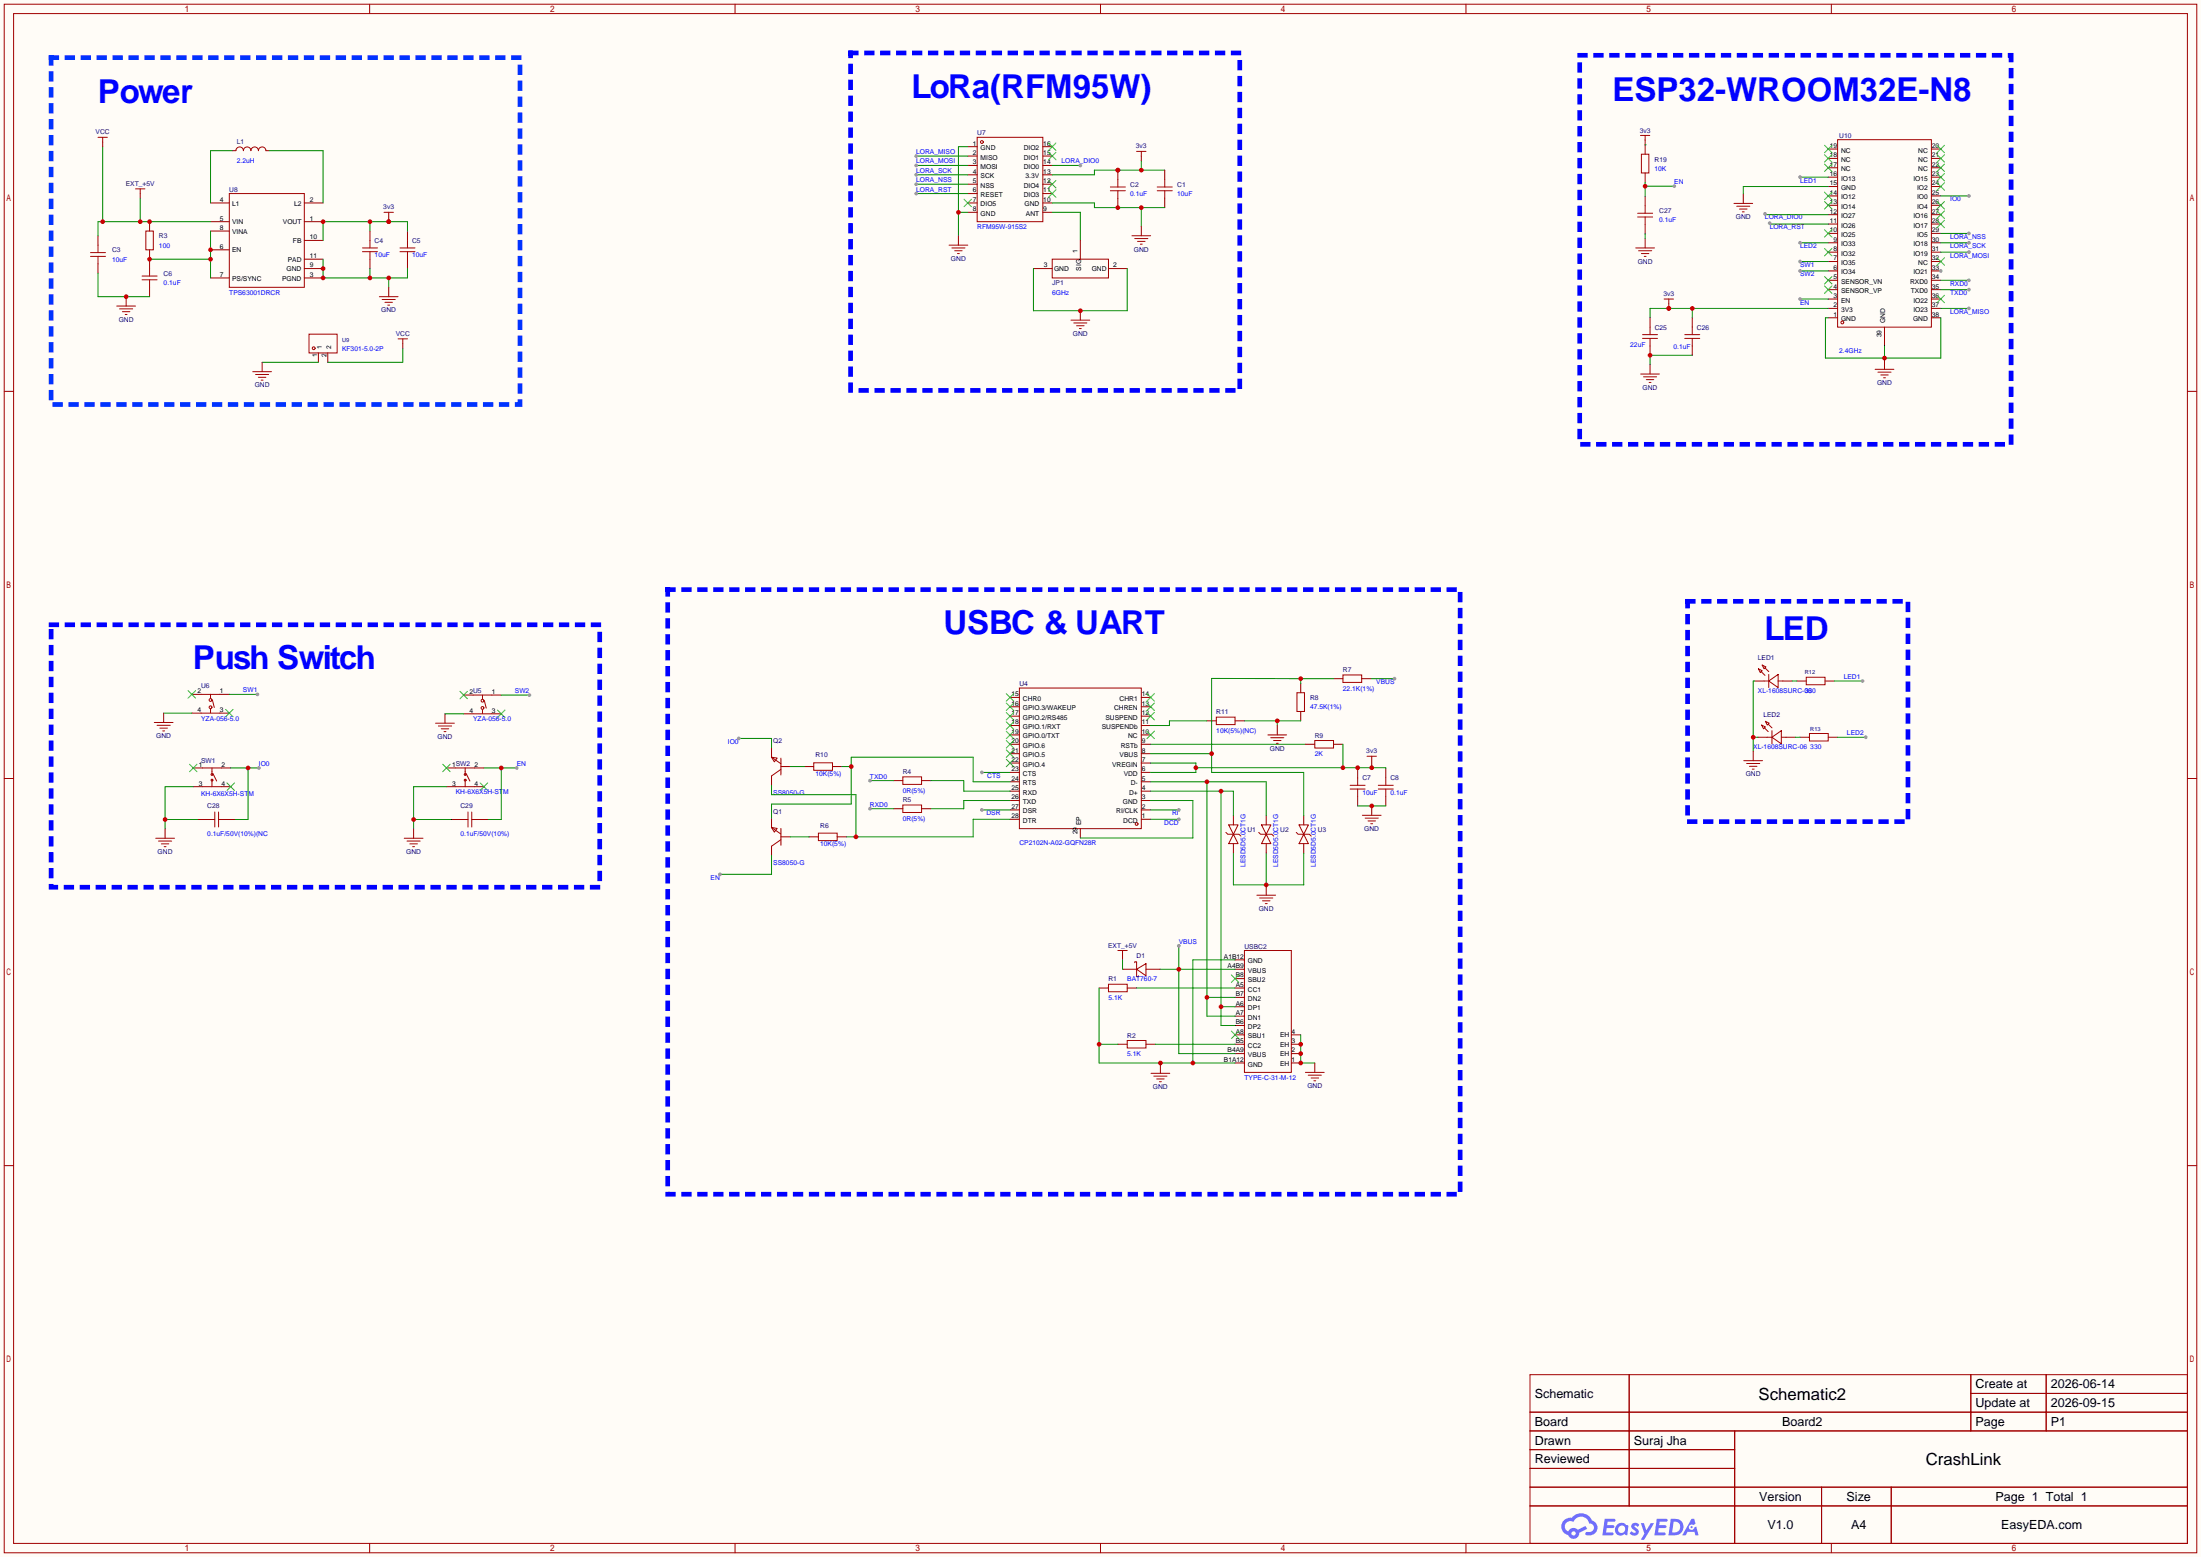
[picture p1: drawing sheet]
<svg xmlns="http://www.w3.org/2000/svg" width="596mm" height="422mm" viewBox="0 0 596 422" stroke-linecap="round" stroke-linejoin="round" font-family="sans-serif">
<path d="M0 0h596.1v421.9h-596.1z" fill="#fffcf7"/>
<g fill="none" stroke="#a10000" stroke-width=".27">
<path d="M1.1 1.1h593.9v419.7h-593.9zM3.7 3.7h588.8v414.5h-588.8zM100.1 1.1v2.6M199.1 1.1v2.6M298.1 1.1v2.6M397 1.1v2.6M496 1.1v2.6M1.1 106h2.6M592.5 106h2.5M1.1 210.9h2.6M592.5 210.9h2.5M1.1 315.8h2.6"/>
<path d="M592.5 315.8h2.5M414.4 372.5h178.1v45.7h-178.1zM441.3 372.5v35.6M533.8 372.5v15.2M533.8 377.6h58.7M554.2 372.5v15.2M414.4 382.7h178.1M414.4 387.7h178.1M414.4 392.8h55.4M414.4 397.9h55.4M469.8 387.7v30.5M100.1 418.2v2.6"/>
<path d="M199.1 418.2v2.6M298.1 418.2v2.6M397 418.2v2.6M414.4 403h178.1M414.4 408.1h178.1M493.4 403v15.2M496 418.2v2.6M512.2 403v15.2"/>
</g>
<g fill="#5487ff">
<path d="M442.1 412.9a1.3 1.3 0 0 1 1.9 .3l-.4 .6a.47 .47 0 0 0-.4-.5 .47 .47 0 0 0-.5 .3l.1 .2a1.28 1.28 0 0 1 .8 2 1.53 1.53 0 0 1-2.2-.3l.5-.6 .8 .5a.31 .31 0 0 0 .4-.3 .31 .31 0 0 0-.3-.4 1.12 1.12 0 0 1-.7-1.8z"/>
<path d="M444.4 412.7h.9l.6 2 1.2-2h.9l-2.7 4.5h-.9l1-1.6z"/>
<path d="M434.6 411.5h2.6a.4 .4 0 0 1 .4 .4 .4 .4 0 0 1-.4 .4h-1.8l-.1 1h1.6l.4 .4-.5 .4h-1.6l-.2 1.1 1.8 .1 .2 .5-.4 .2h-2.6z"/>
<path d="M448.7 411.5h2.6a.4 .4 0 0 1 .4 .4 .4 .4 0 0 1-.4 .4h-1.8l-.1 1h1.6l.4 .4-.4 .4h-1.7l-.2 1.1 1.8 .1 .2 .5-.4 .2h-2.6z"/>
<path d="M458.1 411.6h.8l.3 1.3-.6 .3a.75 .75 0 0 0-1.1 .3 .75 .75 0 0 0 .5 1.1 .75 .75 0 0 0 .9-.7l.5-.3 .6 2.4h-.8l-.3-.9h-1.8l-.5 .9h-1z"/>
<path d="M452.5 411.5l-.6 4.5h1.5a2.27 2.27 0 0 0 2.6-2.3 2.27 2.27 0 0 0-2.7-2.2zM453.3 412.3a1.5 1.5 0 0 1 1.8 1.6 1.5 1.5 0 0 1-1.9 1.3h-.3z"/>
<path d="M438 413.2a1.6 1.6 0 0 0-.4 2.3 1.6 1.6 0 0 0 2.4 .2l.7 .3 .3-2.5-.1-.2-.5-.1a1.58 1.58 0 0 0-2.4 0zM438.6 413.7a.99 .99 0 0 1 1.6 .6 .99 .99 0 0 1-1.3 1.1 .98 .98 0 0 1-.3-1.7z"/>
<path d="M423.6 411.9a2.37 2.37 0 0 0 1.1 4.1 1.54 1.54 0 0 0 1.8 .9 1.54 1.54 0 0 0 1.2-1.5l2.2-1.1-.5-.8-2 1a1.57 1.57 0 0 0-2.7 .5 1.5 1.5 0 0 1-.7-2.1 1.5 1.5 0 0 1 2.2-.5 2.27 2.27 0 0 1 2.3-1.4 2.27 2.27 0 0 1 2 1.8 1.23 1.23 0 0 1 1.2 1.6 1.23 1.23 0 0 1-1.8 .7 .47 .47 0 0 0-.5 .4 .47 .47 0 0 0 .4 .5 2.14 2.14 0 0 0 2.7-1.3 2.14 2.14 0 0 0-1.3-2.7 3.2 3.2 0 0 0-5.5-.7l-1.1 .1zM425.6 415.5a.6 .6 0 0 1 1.2 0 .6 .6 0 0 1-1.2 0z"/>
<circle cx="458.2" cy="413.8" r=".28"/>
</g>
<g fill="none" stroke="#a10000" stroke-width=".27">
<path d="M54.5 193.2h5.1M54.5 188.2h5.1M57 188.2v1M57 192.2v1M57.5 189.7l.5 2M128.1 193.4h5.1M128.1 188.3h5.1M130.7 188.3v1.1M130.7 192.3v1.1M131.2 189.9l.5 2M476.3 181.2l1 .5-.5 .5zM477 182l1 1"/>
<path d="M477.1 196.5l1.1 .5-.6 .5zM477.3 180.2l1 .5-.5 .5zM477.8 184.5h1.3M477.9 197.2l1 1M478 181l1.1 1M478.2 195.5l1 .5-.5 .5zM478.7 199.8h1.2M478.9 196.2l1 1M479.1 184.5l2.5-1.7v3.5zM479.1 182.8v3.5M479.9 199.8l2.6-1.8v3.5zM479.9 198v3.5"/>
<path d="M481.6 184.5h1.3M482.5 199.8h1.2"/>
<circle cx="57" cy="191.6" r=".38"/>
<circle cx="57" cy="189.7" r=".38"/>
<circle cx="130.7" cy="191.8" r=".38"/>
<circle cx="130.7" cy="189.9" r=".38"/>
</g>
<path d="M51.9 193.2h2.6M51.9 188.2h2.6M59.6 193.2h2.5M59.6 188.2h2.5M125.6 193.4h2.5M125.6 188.3h2.5M133.2 193.4h2.6M133.2 188.3h2.6M475.3 184.5h2.5M476.1 199.8h2.6M482.9 184.5h2.5M483.7 199.8h2.6" fill="none" stroke="#870000" stroke-width=".27"/>
<path d="M50.9 187.1l2.1 2.1M53 187.1l-2.1 2.1M61.1 192.2l2 2M63.1 192.2l-2 2M124.6 187.3l2 2.1M126.6 187.3l-2 2.1M134.7 192.4l2.1 2M136.8 192.4l-2.1 2" fill="none" stroke="#3c3" stroke-width=".27"/>
<path d="M474.9 199.8h1.2M475.3 184.5h-.4v19.1" fill="none" stroke="#008700" stroke-width=".27"/>
<circle cx="474.9" cy="199.8" r=".63" fill="#c00"/>
<path d="M135.8 188.3h7.6" fill="none" stroke="#008700" stroke-width=".27"/>
<circle cx="143.4" cy="188.3" r=".51" fill="#999"/>
<path d="M44.3 193.2h7.6M485.4 184.5h1.3M496.8 184.5h7.7" fill="none" stroke="#008700" stroke-width=".27"/>
<path d="M486.7 184.5h2.5M487.6 199.8h2.5M494.3 184.5h2.5M495.2 199.8h2.5" fill="none" stroke="#870000" stroke-width=".27"/>
<path d="M489.2 183.5h5.1v2h-5.1zM490.1 198.8h5.1v2h-5.1z" fill="none" stroke="#a10000" stroke-width=".27"/>
<circle cx="504.5" cy="184.5" r=".51" fill="#999"/>
<g fill="none" stroke="#a10000" stroke-width=".27">
<path d="M264.7 37.2h17.7v22.9h-17.7zM83.7 90.6h7.6v5h-7.6z"/>
<circle cx="265.9" cy="38.5" r=".38"/>
<circle cx="85" cy="94.4" r=".38"/>
</g>
<g fill="none" stroke="#870000" stroke-width=".27">
<path d="M262.1 39.8h2.6M282.4 39.8h2.6M262.1 42.3h2.6M262.1 44.8h2.6M262.1 47.4h2.6M262.1 49.9h2.6M262.1 52.5h2.6M262.1 55h2.6M262.1 57.5h2.6M282.4 42.3h2.6M282.4 44.8h2.6M282.4 47.4h2.6"/>
<path d="M282.4 49.9h2.6M282.4 52.5h2.6M282.4 55h2.6M282.4 57.5h2.6M86.2 95.6v2.6M88.8 95.6v2.6"/>
</g>
<path d="M262.1 39.8h-2.5v24.1M259.6 57.5h2.5M71 98.2h15.2M109.1 94.4v3.8h-20.3" fill="none" stroke="#008700" stroke-width=".27"/>
<path d="M284 38.7l2 2.1M286 38.7l-2 2.1M261.1 54l2 2M263.1 54l-2 2M284 51.4l2 2.1M284 48.9l2 2M284 41.3l2 2M286 51.4l-2 2.1M286 48.9l-2 2M286 41.3l-2 2" fill="none" stroke="#3c3" stroke-width=".27"/>
<circle cx="259.6" cy="57.5" r=".63" fill="#c00"/>
<path d="M248.2 42.3h13.9" fill="none" stroke="#008700" stroke-width=".27"/>
<circle cx="248.2" cy="42.3" r=".51" fill="#999"/>
<path d="M248.2 44.8h13.9" fill="none" stroke="#008700" stroke-width=".27"/>
<circle cx="248.2" cy="44.8" r=".51" fill="#999"/>
<path d="M248.2 47.4h13.9" fill="none" stroke="#008700" stroke-width=".27"/>
<circle cx="248.2" cy="47.4" r=".51" fill="#999"/>
<path d="M248.2 49.9h13.9" fill="none" stroke="#008700" stroke-width=".27"/>
<circle cx="248.2" cy="49.9" r=".51" fill="#999"/>
<path d="M248.2 52.5h13.9" fill="none" stroke="#008700" stroke-width=".27"/>
<circle cx="248.2" cy="52.5" r=".51" fill="#999"/>
<path d="M309.1 43.6v2.5M315.5 46.1h-19.1v1.3h-11.4" fill="none" stroke="#008700" stroke-width=".27"/>
<g fill="#c00">
<circle cx="309.1" cy="46.1" r=".63"/>
<circle cx="302.8" cy="46.1" r=".63"/>
</g>
<path d="M285 44.8h7.6" fill="none" stroke="#008700" stroke-width=".27"/>
<circle cx="292.6" cy="44.8" r=".51" fill="#999"/>
<path d="M285 57.5h7.6v7.7" fill="none" stroke="#008700" stroke-width=".27"/>
<path d="M300.7 50.7h4.1M313.4 51.7h4.1M313.4 50.7h4.1M315.5 48.6v2.1M315.5 51.7v2" fill="none" stroke="#a10000" stroke-width=".27"/>
<path d="M302.8 46.1v2.5M315.5 46.1v2.5M315.5 53.7v2.6" fill="none" stroke="#870000" stroke-width=".27"/>
<circle cx="302.8" cy="46.1" r=".63" fill="#c00"/>
<g fill="none" stroke="#a10000" stroke-width=".27">
<path d="M62.1 52.5h20.3v25.4h-20.3zM63.9 40.8a1.02 1.02 0 0 1 1-1 1.02 1.02 0 0 1 1 1 1.02 1.02 0 0 1 1-1 1.02 1.02 0 0 1 1.1 1 1.02 1.02 0 0 1 1-1 1.02 1.02 0 0 1 1 1 1.02 1.02 0 0 1 1-1 1.02 1.02 0 0 1 1 1M300.7 51.7h4.1M302.8 48.6v2.1M302.8 51.7v2M24.5 68.5h4.1M24.5 69.5h4.1M26.5 66.4v2.1M26.5 69.5v2M38.5 75.8h4M38.5 74.8h4M39.5 62.6h2v5.1h-2z"/>
<path d="M40.5 72.8v2M40.5 75.8v2.1M98.2 67.2h4M98.2 68.2h4M100.2 65.2v2M100.2 68.2v2M108.3 67.2h4.1M108.3 68.2h4.1M110.4 65.2v2M110.4 68.2v2"/>
</g>
<g fill="none" stroke="#870000" stroke-width=".27">
<path d="M57 55h5.1M62.9 40.8h1M72 40.8h1M82.4 55h5.1M302.8 53.7v2.6M26.5 63.9v2.5M26.5 71.5v2.5M40.5 60.1v2.5M40.5 67.7v5.1M40.5 77.9v2.5M57 60.1h5.1M57 75.3h5.1"/>
<path d="M57 67.7h5.1M57 62.6h5.1M82.4 60.1h5.1M82.4 75.3h5.1M82.4 72.8h5.1M82.4 65.2h5.1M82.4 70.2h5.1M100.2 62.6v2.6M100.2 70.2v2.6M110.4 62.6v2.6M110.4 70.2v2.6"/>
</g>
<path d="M27.8 39.8v20.3M38 53.7v6.4M62.9 40.8h-5.9v14.2M73 40.8h14.5v14.2M57 60.1h-30.5v3.8" fill="none" stroke="#008700" stroke-width=".27"/>
<g fill="#c00">
<circle cx="38" cy="60.1" r=".63"/>
<circle cx="40.5" cy="60.1" r=".63"/>
<circle cx="27.8" cy="60.1" r=".63"/>
</g>
<path d="M40.5 70.2h16.5M57 62.6v12.7" fill="none" stroke="#008700" stroke-width=".27"/>
<g fill="#c00">
<circle cx="57" cy="70.2" r=".63"/>
<circle cx="40.5" cy="70.2" r=".63"/>
<circle cx="57" cy="67.7" r=".63"/>
</g>
<path d="M87.5 70.2v5.1h22.9v-2.5M100.2 72.8v2.5M105.3 75.3v2.6" fill="none" stroke="#008700" stroke-width=".27"/>
<g fill="#c00">
<circle cx="87.5" cy="72.8" r=".63"/>
<circle cx="100.2" cy="75.3" r=".63"/>
<circle cx="105.3" cy="75.3" r=".63"/>
<circle cx="87.5" cy="75.3" r=".63"/>
</g>
<path d="M100.2 60.1v2.5M110.4 62.6v-2.5h-22.9v5.1" fill="none" stroke="#008700" stroke-width=".27"/>
<g fill="#c00">
<circle cx="87.5" cy="60.1" r=".63"/>
<circle cx="105.3" cy="60.1" r=".63"/>
<circle cx="100.2" cy="60.1" r=".63"/>
</g>
<path d="M285 55h11.4v1.3h19.1M309.1 56.3v5" fill="none" stroke="#008700" stroke-width=".27"/>
<g fill="#c00">
<circle cx="302.8" cy="56.3" r=".63"/>
<circle cx="309.1" cy="56.3" r=".63"/>
</g>
<path d="M285 70.2h15.2v5.1h-15.2z" fill="none" stroke="#a10000" stroke-width=".27"/>
<path d="M279.9 72.8h5.1M292.6 65.2v5M300.2 72.8h5.1M523.1 78.5h2.6M523.1 75.9h2.6M523.1 73.4h2.6M510.4 88.6v5.1M523.1 86.1h2.6M523.1 83.6h2.6M523.1 81h2.6" fill="none" stroke="#870000" stroke-width=".27"/>
<path d="M279.9 72.8v11.4h25.4v-11.4" fill="none" stroke="#008700" stroke-width=".27"/>
<path d="M524.6 80l2.1 2M526.7 80l-2.1 2" fill="none" stroke="#3c3" stroke-width=".27"/>
<circle cx="525.7" cy="73.4" r=".51" fill="#999"/>
<g fill="none" stroke="#870000" stroke-width=".27">
<path d="M495.2 58.2h2.5M495.2 55.6h2.5M495.2 53.1h2.5M495.2 50.5h2.5M495.2 48h2.5M495.2 45.5h2.5M495.2 42.9h2.5M495.2 40.4h2.5M523.1 58.2h2.6M523.1 55.6h2.6M523.1 53.1h2.6M523.1 50.5h2.6"/>
<path d="M523.1 48h2.6M523.1 45.5h2.6M523.1 42.9h2.6M523.1 40.4h2.6M495.2 70.9h2.5M495.2 68.3h2.5M495.2 65.8h2.5M495.2 63.2h2.5M495.2 60.7h2.5M495.2 73.4h2.5M495.2 75.9h2.5M495.2 78.5h2.5"/>
<path d="M523.1 70.9h2.6M523.1 68.3h2.6M523.1 65.8h2.6M523.1 63.2h2.6M523.1 60.7h2.6M495.2 81h2.5M495.2 83.6h2.5M495.2 86.1h2.5"/>
</g>
<g fill="none" stroke="#3c3" stroke-width=".27">
<path d="M494.2 39.4l2 2M496.2 39.4l-2 2M524.6 39.4l2.1 2M526.7 39.4l-2.1 2M494.2 41.9l2 2M494.2 44.5l2 2M494.2 52.1l2 2M494.2 54.6l2 2M496.2 41.9l-2 2M496.2 44.5l-2 2M496.2 52.1l-2 2M496.2 54.6l-2 2"/>
<path d="M524.6 59.7l2.1 2M524.6 57.2l2.1 2M524.6 54.6l2.1 2M524.6 49.5l2.1 2.1M524.6 47l2.1 2M524.6 44.5l2.1 2M524.6 41.9l2.1 2M526.7 59.7l-2.1 2M526.7 57.2l-2.1 2M526.7 54.6l-2.1 2M526.7 49.5l-2.1 2.1M526.7 47l-2.1 2"/>
<path d="M526.7 44.5l-2.1 2M526.7 41.9l-2.1 2M494.2 62.2l2 2.1M494.2 67.3l2 2M494.2 74.9l2 2.1M494.2 77.5l2 2M496.2 74.9l-2 2.1M496.2 62.2l-2 2.1M496.2 67.3l-2 2M496.2 77.5l-2 2M524.6 69.9l2.1 2M526.7 69.9l-2.1 2"/>
</g>
<g fill="none" stroke="#a10000" stroke-width=".27">
<path d="M497.7 37.8h25.4v50.8h-25.4z"/>
<circle cx="499" cy="87.4" r=".38"/>
</g>
<path d="M495.2 86.1h-.8v10.9h31.3v-10.9M510.4 93.7v3.8" fill="none" stroke="#008700" stroke-width=".27"/>
<circle cx="510.4" cy="97" r=".63" fill="#c00"/>
<path d="M458.3 83.6v2.5M495.2 83.6h-48.3v2.5" fill="none" stroke="#008700" stroke-width=".27"/>
<g fill="#c00">
<circle cx="458.3" cy="83.6" r=".63"/>
<circle cx="452" cy="83.6" r=".63"/>
</g>
<path d="M495.2 50.5h-23v2.1M525.7 78.5h7.6" fill="none" stroke="#008700" stroke-width=".27"/>
<circle cx="533.3" cy="78.5" r=".51" fill="#999"/>
<path d="M525.7 75.9h7.6" fill="none" stroke="#008700" stroke-width=".27"/>
<circle cx="533.3" cy="75.9" r=".51" fill="#999"/>
<path d="M446.9 86.1v2.5M446.9 93.7v2.6M458.3 86.1v2.5M458.3 93.7v2.6" fill="none" stroke="#870000" stroke-width=".27"/>
<path d="M444.9 90.7h4M444.9 91.7h4M446.9 88.6v2.1M446.9 91.7v2M456.3 90.7h4.1M456.3 91.7h4.1M458.3 88.6v2.1M458.3 91.7v2" fill="none" stroke="#a10000" stroke-width=".27"/>
<path d="M458.3 96.3h-11.4v2.5" fill="none" stroke="#008700" stroke-width=".27"/>
<circle cx="446.9" cy="96.3" r=".63" fill="#c00"/>
<path d="M445.6 39.2v2.6M445.6 46.9v2.5M445.6 53.2v2.6M445.6 60.8v2.6M445.6 64.6v2.6M446.9 98.8v2.5" fill="none" stroke="#870000" stroke-width=".27"/>
<g fill="none" stroke="#a10000" stroke-width=".27">
<path d="M443.5 57.8h4.1M443.5 58.8h4.1M444.6 41.8h2v5.1h-2zM445.6 55.8v2M445.6 58.8v2M443 67.2h5.1M443.8 67.9h3.6M444.6 68.7h2M445.3 69.5h.5M444.4 101.3h5.1M445.1 102.1h3.6M445.9 102.9h2"/>
<path d="M446.7 103.6h.5"/>
</g>
<path d="M445.6 49.4v3.8M445.6 50.5h7.9" fill="none" stroke="#008700" stroke-width=".27"/>
<circle cx="445.6" cy="50.5" r=".63" fill="#c00"/>
<circle cx="453.5" cy="50.5" r=".51" fill="#999"/>
<path d="M445.6 63.4v1.2M487.6 81h7.6" fill="none" stroke="#008700" stroke-width=".27"/>
<circle cx="487.6" cy="81" r=".51" fill="#999"/>
<g fill="none" stroke="#a10000" stroke-width=".27">
<path d="M54.9 213.2h5.1M54.9 208.1h5.1M57.4 208.1v1.8M57.4 211.4v1.8M57.7 209.6l1 2M123.5 213.2h5M123.5 208.1h5M126 208.1v1.8M126 211.4v1.8M126.2 209.6l1.1 2M56.1 222.1h2.1M58.2 220v4.1"/>
<path d="M59.2 220v4.1M59.2 222.1h2M124.7 222.1h2.1M126.8 220v4.1M127.8 222.1h2M127.8 220v4.1"/>
<circle cx="57.4" cy="209.9" r=".25"/>
<circle cx="57.4" cy="211.4" r=".25"/>
<circle cx="126" cy="209.9" r=".25"/>
<circle cx="126" cy="211.4" r=".25"/>
</g>
<path d="M52.3 213.2h2.6M52.3 208.1h2.6M60 213.2h2.5M60 208.1h2.5M120.9 213.2h2.6M120.9 208.1h2.6M128.5 213.2h2.6M128.5 208.1h2.6M53.6 222.1h2.5M61.2 222.1h2.6M122.2 222.1h2.5M129.8 222.1h2.5" fill="none" stroke="#870000" stroke-width=".27"/>
<path d="M51.3 207.1l2.1 2M53.4 207.1l-2.1 2M61.5 212.2l2 2M63.5 212.2l-2 2M119.9 207.1l2 2M121.9 207.1l-2 2M130.1 212.2l2 2M132.1 212.2l-2 2" fill="none" stroke="#3c3" stroke-width=".27"/>
<path d="M120.9 213.2h-8.9v11.4M112 222.1h10.2" fill="none" stroke="#008700" stroke-width=".27"/>
<circle cx="112" cy="222.1" r=".63" fill="#c00"/>
<path d="M52.3 213.2h-7.6v11.4M44.7 222.1h8.9" fill="none" stroke="#008700" stroke-width=".27"/>
<circle cx="44.7" cy="222.1" r=".63" fill="#c00"/>
<path d="M44.7 224.6v2.5M112 224.6v2.5" fill="none" stroke="#870000" stroke-width=".27"/>
<path d="M42.2 227.1h5.1M42.9 227.9h3.6M43.7 228.7h2M44.5 229.4h.5M109.5 227.1h5.1M110.2 227.9h3.6M111 228.7h2M111.8 229.4h.5" fill="none" stroke="#a10000" stroke-width=".27"/>
<path d="M62.5 208.1h7.6M67.2 208.1v14h-3.4" fill="none" stroke="#008700" stroke-width=".27"/>
<circle cx="67.2" cy="208.1" r=".63" fill="#c00"/>
<circle cx="70.1" cy="208.1" r=".51" fill="#999"/>
<path d="M131.1 208.1h8.9M135.8 208.1v14h-3.5" fill="none" stroke="#008700" stroke-width=".27"/>
<circle cx="135.8" cy="208.1" r=".63" fill="#c00"/>
<circle cx="140" cy="208.1" r=".51" fill="#999"/>
<path d="M525.7 53.1h7.6" fill="none" stroke="#008700" stroke-width=".27"/>
<circle cx="533.3" cy="53.1" r=".51" fill="#999"/>
<g fill="none" stroke="#a10000" stroke-width=".27">
<path d="M276.1 186.4h33v38.1h-33zM351.3 187.7h2v5.1h-2zM363.7 182.9h5.1v2h-5.1z"/>
<circle cx="307.8" cy="223.3" r=".38"/>
</g>
<g fill="none" stroke="#870000" stroke-width=".27">
<path d="M273.6 199.1h2.5M273.6 196.6h2.5M273.6 194.1h2.5M273.6 191.5h2.5M273.6 189h2.5M309.1 199.1h2.6M309.1 196.6h2.6M309.1 194.1h2.6M309.1 191.5h2.6M309.1 189h2.6M352.3 185.2v2.5M352.3 192.8v2.5"/>
<path d="M361.2 183.9h2.5M368.8 183.9h2.5M273.6 219.5h2.5M273.6 216.9h2.5M273.6 214.4h2.5M273.6 211.8h2.5M273.6 209.3h2.5M273.6 206.8h2.5M273.6 204.2h2.5M273.6 201.7h2.5M309.1 219.5h2.6M309.1 216.9h2.6"/>
<path d="M309.1 214.4h2.6M309.1 211.8h2.6M309.1 209.3h2.6M309.1 206.8h2.6M309.1 204.2h2.6M309.1 201.7h2.6M273.6 222h2.5M292.6 224.5v2.6M309.1 222h2.6"/>
</g>
<g fill="none" stroke="#3c3" stroke-width=".27">
<path d="M272.5 188l2.1 2M272.5 190.5l2.1 2M272.5 193l2.1 2.1M272.5 195.6l2.1 2M272.5 198.1l2.1 2.1M274.6 188l-2.1 2M274.6 190.5l-2.1 2M274.6 193l-2.1 2.1M274.6 195.6l-2.1 2M274.6 198.1l-2.1 2.1M310.6 198.1l2.1 2.1M310.6 193l2.1 2.1"/>
<path d="M310.6 190.5l2.1 2M310.6 188l2.1 2M312.7 198.1l-2.1 2.1M312.7 193l-2.1 2.1M312.7 190.5l-2.1 2M312.7 188l-2.1 2M272.5 200.7l2.1 2M272.5 203.2l2.1 2M272.5 205.7l2.1 2.1M274.6 200.7l-2.1 2M274.6 203.2l-2.1 2M274.6 205.7l-2.1 2.1"/>
</g>
<path d="M337.1 195.3h15.2M345.9 195.3v1.3M311.7 201.7h41.9" fill="none" stroke="#008700" stroke-width=".27"/>
<circle cx="345.9" cy="195.3" r=".63" fill="#c00"/>
<path d="M329.4 194.3h5.1v2h-5.1zM356.1 200.7h5.1v2h-5.1z" fill="none" stroke="#a10000" stroke-width=".27"/>
<path d="M326.9 195.3h2.5M334.5 195.3h2.6M353.6 201.7h2.5M361.2 201.7h2.5" fill="none" stroke="#870000" stroke-width=".27"/>
<path d="M371.3 183.9h6.4" fill="none" stroke="#008700" stroke-width=".27"/>
<circle cx="377.7" cy="183.9" r=".51" fill="#999"/>
<path d="M311.7 216.9h11.4v10.2h-30.5M311.7 206.8h12.2v2.5h-12.2M323.9 208h51.4v.2M363.7 201.7v6.3M367.7 208v.2M371.5 207.5v.5" fill="none" stroke="#008700" stroke-width=".27"/>
<path d="M367.7 208.2v2.6M367.7 215.8v2.6M375.3 208.2v2.6M375.3 215.8v2.6" fill="none" stroke="#870000" stroke-width=".27"/>
<path d="M365.7 213.8h4.1M365.7 212.8h4.1M367.7 210.8v2M367.7 213.8v2M373.3 213.8h4.1M373.3 212.8h4.1M375.3 210.8v2M375.3 213.8v2" fill="none" stroke="#a10000" stroke-width=".27"/>
<g fill="#c00">
<circle cx="323.9" cy="208" r=".63"/>
<circle cx="363.7" cy="208" r=".63"/>
<circle cx="371.5" cy="208" r=".63"/>
<circle cx="367.7" cy="208" r=".63"/>
</g>
<path d="M311.7 222h7.6" fill="none" stroke="#008700" stroke-width=".27"/>
<circle cx="319.3" cy="222" r=".51" fill="#999"/>
<path d="M311.7 219.5h7.6" fill="none" stroke="#008700" stroke-width=".27"/>
<circle cx="319.3" cy="219.5" r=".51" fill="#999"/>
<path d="M265.9 219.5h7.7" fill="none" stroke="#008700" stroke-width=".27"/>
<circle cx="265.9" cy="219.5" r=".51" fill="#999"/>
<path d="M265.9 209.3h7.7M273.6 216.9h-12.6v2.2h-8.9" fill="none" stroke="#008700" stroke-width=".27"/>
<circle cx="265.9" cy="209.3" r=".51" fill="#999"/>
<path d="M209 205.2l1.5 .2-.8 1zM209 205.2l2.5 1.7M211.5 205.4v4.6M211.5 208.5l-2.5 1.8M220.4 206.7h5.1v2h-5.1zM244.5 210.5h5.1v2h-5.1zM244.5 218.1h5.1v2.1h-5.1zM209 224.2l1.5 .3-.8 1zM209 224.2l2.5 1.8M211.5 224.5v4.5M211.5 227.5l-2.5 1.8M221.7 225.7h5v2.1h-5z" fill="none" stroke="#a10000" stroke-width=".27"/>
<g fill="none" stroke="#870000" stroke-width=".27">
<path d="M209 202.6v2.6M209 210.3v2.5M211.5 207.7h2.5M217.9 207.7h2.5M225.5 207.7h2.5M242 211.5h2.5M242 219.1h2.5M249.6 211.5h2.5M249.6 219.1h2.5M209 221.7v2.5M209 229.3v2.5M211.5 226.8h2.5"/>
<path d="M219.1 226.8h2.6M226.7 226.8h2.6"/>
</g>
<path d="M214 207.7h3.9M209 231.8v5.1h-14M214 226.8h5.1" fill="none" stroke="#008700" stroke-width=".27"/>
<circle cx="195" cy="236.9" r=".51" fill="#999"/>
<path d="M209 212.8v2.5h22.8v11.5M273.6 222h-10v4.8h-34.3" fill="none" stroke="#008700" stroke-width=".27"/>
<circle cx="231.8" cy="226.8" r=".63" fill="#c00"/>
<path d="M200.1 200.1h8.9v2.5" fill="none" stroke="#008700" stroke-width=".27"/>
<circle cx="200.1" cy="200.1" r=".51" fill="#999"/>
<path d="M235.6 219.1h6.4" fill="none" stroke="#008700" stroke-width=".27"/>
<circle cx="235.6" cy="219.1" r=".51" fill="#999"/>
<path d="M235.6 211.5h6.4" fill="none" stroke="#008700" stroke-width=".27"/>
<circle cx="235.6" cy="211.5" r=".51" fill="#999"/>
<path d="M337.1 257.6h12.7v33h-12.7zM300.2 266.7h5.1v2h-5.1zM305.3 281.9h5.1v2.1h-5.1z" fill="none" stroke="#a10000" stroke-width=".27"/>
<g fill="none" stroke="#870000" stroke-width=".27">
<path d="M297.7 267.7h2.5M305.3 267.7h2.5M334.5 260.1h2.6M334.5 262.6h2.6M334.5 265.2h2.6M334.5 267.7h2.6M334.5 270.3h2.6M334.5 272.8h2.6M334.5 275.3h2.6M334.5 277.9h2.6M302.8 283h2.5M310.4 283h2.5"/>
<path d="M334.5 280.4h2.6M334.5 283h2.6M334.5 285.5h2.6M334.5 288h2.6M349.8 280.4h2.5M349.8 283h2.5M349.8 285.5h2.5M349.8 288h2.5"/>
</g>
<path d="M333.5 264.2l2 2M333.5 279.4l2 2M335.5 264.2l-2 2M335.5 279.4l-2 2" fill="none" stroke="#3c3" stroke-width=".27"/>
<path d="M319.3 256.3v29.2h15.2M307.8 267.7h26.7M314.2 262.6h20.3" fill="none" stroke="#008700" stroke-width=".27"/>
<circle cx="319.3" cy="262.6" r=".63" fill="#c00"/>
<circle cx="319.3" cy="256.3" r=".51" fill="#999"/>
<path d="M312.9 283h21.6M352.3 280.4v7.6h3.8" fill="none" stroke="#008700" stroke-width=".27"/>
<g fill="#c00">
<circle cx="352.3" cy="283" r=".63"/>
<circle cx="352.3" cy="285.5" r=".63"/>
<circle cx="352.3" cy="288" r=".63"/>
</g>
<path d="M297.7 267.7v20.3h36.8M334.5 260.1h-11.4v27.9M297.7 283h5.1M314.3 288v.3" fill="none" stroke="#008700" stroke-width=".27"/>
<g fill="#c00">
<circle cx="297.7" cy="283" r=".63"/>
<circle cx="314.3" cy="288" r=".64"/>
<circle cx="323.1" cy="288" r=".63"/>
</g>
<path d="M304 262.6h3.8M310.4 262.6h3.8M314.3 288.3v2.5M356.1 288v2.6" fill="none" stroke="#870000" stroke-width=".27"/>
<path d="M307.3 260.9v-.3h.5v4.1h.6v-.3M307.8 262.6l2.6-1.5v3.3zM311.8 290.8h5M312.5 291.6h3.6M313.3 292.4h2M314 293.1h.5M353.6 290.6h5M354.3 291.3h3.6M355.1 292.1h2M355.9 292.9h.5" fill="none" stroke="#a10000" stroke-width=".27"/>
<path d="M334.1 231.1v8.7h19v-8.7M343 231.1v8.9" fill="none" stroke="#008700" stroke-width=".27"/>
<circle cx="343" cy="239.8" r=".63" fill="#c00"/>
<g fill="none" stroke="#a10000" stroke-width=".27">
<path d="M332 225.5l.5 .6h3.1l.5 .5M332.8 223.5h2.5l-1.2 2.6zM334.1 226.1l1.2 2.5h-2.5zM340.9 225.5l.5 .6h3.1l.5 .5M341.7 223.5h2.5l-1.2 2.6zM343 226.1l1.2 2.5h-2.5zM351.1 225.5l.5 .6h3l.5 .5M351.8 223.5h2.6l-1.3 2.6zM353.1 226.1l1.3 2.5h-2.6zM340.4 242.6h5.1M341.2 243.3h3.5M341.9 244.1h2.1"/>
<path d="M342.7 244.9h.5"/>
</g>
<path d="M334.1 221v2.5M334.1 228.6v2.5M343 221v2.5M343 228.6v2.5M353.1 221v2.5M353.1 228.6v2.5M343 240v2.6" fill="none" stroke="#870000" stroke-width=".27"/>
<path d="M311.7 211.8h31.3v9.2M326.9 211.8v63.5h7.6M326.9 270.3h7.6" fill="none" stroke="#008700" stroke-width=".27"/>
<g fill="#c00">
<circle cx="326.9" cy="211.8" r=".63"/>
<circle cx="326.9" cy="270.3" r=".63"/>
</g>
<path d="M311.7 214.4h22.4v6.6M330.7 214.4v63.5h3.8M330.7 272.8h3.8" fill="none" stroke="#008700" stroke-width=".27"/>
<g fill="#c00">
<circle cx="330.7" cy="214.4" r=".63"/>
<circle cx="330.7" cy="272.8" r=".63"/>
</g>
<path d="M525.7 65.8h7.6" fill="none" stroke="#008700" stroke-width=".27"/>
<circle cx="533.3" cy="65.8" r=".51" fill="#999"/>
<path d="M525.7 68.3h7.6" fill="none" stroke="#008700" stroke-width=".27"/>
<circle cx="533.3" cy="68.3" r=".51" fill="#999"/>
<path d="M525.7 83.6h7.6" fill="none" stroke="#008700" stroke-width=".27"/>
<circle cx="533.3" cy="83.6" r=".51" fill="#999"/>
<path d="M525.7 63.2h7.6" fill="none" stroke="#008700" stroke-width=".27"/>
<circle cx="533.3" cy="63.2" r=".51" fill="#999"/>
<path d="M478 57.9v.3h17.2" fill="none" stroke="#008700" stroke-width=".27"/>
<circle cx="478" cy="57.9" r=".51" fill="#999"/>
<path d="M479.3 60.5v.2h15.9" fill="none" stroke="#008700" stroke-width=".27"/>
<circle cx="479.3" cy="60.5" r=".51" fill="#999"/>
<path d="M487.6 65.8h7.6" fill="none" stroke="#008700" stroke-width=".27"/>
<circle cx="487.6" cy="65.8" r=".51" fill="#999"/>
<path d="M487.6 70.9h7.6" fill="none" stroke="#008700" stroke-width=".27"/>
<circle cx="487.6" cy="70.9" r=".51" fill="#999"/>
<path d="M487.6 48h7.6" fill="none" stroke="#008700" stroke-width=".27"/>
<circle cx="487.6" cy="48" r=".51" fill="#999"/>
<path d="M487.6 73.4h7.6" fill="none" stroke="#008700" stroke-width=".27"/>
<circle cx="487.6" cy="73.4" r=".51" fill="#999"/>
<path d="M230.4 14.4h105.4v91.4h-105.4zM427.9 15h116.8v105.4h-116.8zM180.8 159.8h214.7v163.8h-214.7zM13.8 169.3h148.6v71.1h-148.6zM457.1 162.9h59.7v59.7h-59.7z" fill="none" stroke="#00f" stroke-width="1.3" stroke-dasharray="1.5 2.8"/>
<path d="M13.8 15.6h127v94h-127z" fill="none" stroke="#03f" stroke-width="1.3" stroke-dasharray="1.5 2.8"/>
<path d="M309.1 42.3v1.3M259.6 63.9v2.5M309.1 61.3v2.6M292.6 84.2v2.5" fill="none" stroke="#870000" stroke-width=".27"/>
<path d="M307.8 41h2.6M309.1 41v1.3M257 66.4h5.1M257.8 67.2h3.6M258.6 67.9h2M259.3 68.7h.5M306.6 63.9h5.1M307.3 64.6h3.6M308.1 65.4h2M308.9 66.2h.5" fill="none" stroke="#a10000" stroke-width=".27"/>
<circle cx="292.6" cy="84.2" r=".63" fill="#c00"/>
<path d="M290.1 86.7h5M290.8 87.5h3.6M291.6 88.3h2M292.4 89h.5" fill="none" stroke="#a10000" stroke-width=".27"/>
<path d="M367.7 218.4h7.6" fill="none" stroke="#008700" stroke-width=".27"/>
<path d="M371.5 218.4v2.5" fill="none" stroke="#870000" stroke-width=".27"/>
<circle cx="371.5" cy="218.4" r=".63" fill="#c00"/>
<path d="M343.4 199.1h5.1M344.2 199.9h3.5M344.9 200.7h2.1M345.7 201.4h.5M370.3 204.9h2.5M371.5 204.9v1.3M369 220.9h5.1M369.8 221.7h3.5M370.5 222.4h2M371.3 223.2h.5" fill="none" stroke="#a10000" stroke-width=".27"/>
<path d="M345.9 196.6v2.5M371.5 206.2v1.3" fill="none" stroke="#870000" stroke-width=".27"/>
<path d="M352.3 183.9v1.3M352.3 183.9h8.9M352.3 183.9l-24.1-.1v25.5h24.9v11.7M311.7 204.2h16.5" fill="none" stroke="#008700" stroke-width=".27"/>
<g fill="#c00">
<circle cx="352.3" cy="183.9" r=".63"/>
<circle cx="328.2" cy="204.2" r=".63"/>
</g>
<path d="M228 207.7h2.6M273.6 211.8h-10v-6.6h-33v12.7h-21.6v3.8" fill="none" stroke="#008700" stroke-width=".27"/>
<circle cx="230.6" cy="207.7" r=".63" fill="#c00"/>
<path d="M62.1 188.2h7.6M120.5 193.4h5.1M252.1 211.5h8.9v2.9h12.6M304 260.1v2.5" fill="none" stroke="#008700" stroke-width=".27"/>
<path d="M38 52.5v1.2M472.2 52.6v2.5M510.4 97.5v2.6M44.3 193.2v2.6M120.5 193.4v2.6M304 258.8v1.3" fill="none" stroke="#870000" stroke-width=".27"/>
<g fill="none" stroke="#a10000" stroke-width=".27">
<path d="M36.7 51.2h2.5M38 51.2v1.3M469.6 55.1h5.1M470.4 55.9h3.5M471.1 56.6h2.1M471.9 57.4h.5M507.9 100.1h5.1M508.6 100.8h3.6M509.4 101.6h2M510.2 102.4h.5M41.8 195.8h5.1M42.5 196.5h3.6"/>
<path d="M43.3 197.3h2M44.1 198.1h.5M118 196h5.1M118.7 196.7h3.6M119.5 197.5h2M120.3 198.2h.5M302.8 257.6h2.5M304 257.6v1.2"/>
</g>
<circle cx="69.7" cy="188.2" r=".51" fill="#999"/>
<path d="M486.3 199.8h1.3M497.7 199.8h7.6" fill="none" stroke="#008700" stroke-width=".27"/>
<circle cx="505.3" cy="199.8" r=".51" fill="#999"/>
<path d="M105.3 77.9v2.5M34.2 80.4v2.5M71 98.2v2.5M474.9 203.6v2.5" fill="none" stroke="#870000" stroke-width=".27"/>
<path d="M102.7 80.4h5.1M103.5 81.2h3.6M104.3 81.9h2M105 82.7h.5M68.5 100.7h5M69.2 101.5h3.6M70 102.2h2M70.7 103h.5M472.3 206.1h5.1M473.1 206.9h3.5M473.8 207.6h2.1M474.6 208.4h.5" fill="none" stroke="#a10000" stroke-width=".27"/>
<path d="M26.5 74v6.4h14" fill="none" stroke="#008700" stroke-width=".27"/>
<circle cx="34.2" cy="80.4" r=".63" fill="#c00"/>
<path d="M31.6 82.9h5.1M32.4 83.7h3.5M33.1 84.5h2.1M33.9 85.2h.5" fill="none" stroke="#a10000" stroke-width=".27"/>
<path d="M105.3 58.8v1.3" fill="none" stroke="#870000" stroke-width=".27"/>
<circle cx="105.3" cy="60.1" r=".63" fill="#c00"/>
<path d="M26.5 37.2h2.6M27.8 37.2v1.3M444.3 36.7h2.6M445.6 36.7v1.3M104 57.5h2.6M105.3 57.5v1.3M107.8 91.8h2.6M109.1 91.8v1.3" fill="none" stroke="#a10000" stroke-width=".27"/>
<path d="M27.8 38.5v1.3M445.6 38v1.2M109.1 93.1v1.3M452 82.3v1.3" fill="none" stroke="#870000" stroke-width=".27"/>
<circle cx="452" cy="83.6" r=".63" fill="#c00"/>
<path d="M450.7 81h2.6M452 81v1.3" fill="none" stroke="#a10000" stroke-width=".27"/>
<path d="M445.6 39.2h.1M326.9 195.3h-10.2v1.3h-5" fill="none" stroke="#008700" stroke-width=".27"/>
<g font-size="8.9" fill="#00f">
<text x="26.5" y="27.8">Power</text>
<text x="246.9" y="26.5">LoRa(RFM95W)</text>
<text x="436.8" y="27.4">ESP32-WROOM32E-N8</text>
<text x="255.5" y="171.7">USBC &amp; UART</text>
<text x="477.9" y="173.3">LED</text>
<text x="52.2" y="181.2">Push Switch</text>
</g>
<g font-size="4.5">
<text x="476.3" y="379.3">Schematic2</text>
<text x="521.6" y="397.1">CrashLink</text>
</g>
<g font-size="3.4">
<text x="535.1" y="376.2">Create at</text>
<text x="555.5" y="376.2">2026-06-14</text>
<text x="415.7" y="378.7">Schematic</text>
<text x="535.1" y="381.3">Update at</text>
<text x="555.5" y="381.3">2026-09-15</text>
<text x="415.7" y="386.3">Board</text>
<text x="482.7" y="386.3">Board2</text>
<text x="535.1" y="386.3">Page</text>
<text x="555.5" y="386.3">P1</text>
<text x="415.7" y="391.4">Drawn</text>
<text x="442.5" y="391.4">Suraj Jha</text>
<text x="415.7" y="396.5">Reviewed</text>
<text x="476.5" y="406.7">Version</text>
<text x="500.1" y="406.7">Size</text>
<text x="540.5" y="406.7">Page 1 Total 1</text>
<text x="478.7" y="414.3">V1.0</text>
<text x="501.4" y="414.3">A4</text>
<text x="542" y="414.3">EasyEDA.com</text>
</g>
<g font-size="1.8" fill="#000080">
<text x="444.1" y="35.9">3v3</text>
<text x="25.9" y="36.4">VCC</text>
<text x="64.1" y="39">L1</text>
<text x="264.7" y="36.7">U7</text>
<text x="307.7" y="40.2">3v3</text>
<text x="498.1" y="37.3">U10</text>
<text x="448.1" y="43.8">R19</text>
<text x="34.1" y="50.4">EXT_+5V</text>
<text x="62.1" y="51.9">U8</text>
<text x="306.1" y="50.6">C2</text>
<text x="318.8" y="50.6">C1</text>
<text x="103.8" y="56.7">3v3</text>
<text x="449.4" y="57.7">C27</text>
<text x="470.2" y="59.4">GND</text>
<text x="43.1" y="64.6">R3</text>
<text x="101.5" y="65.9">C4</text>
<text x="111.6" y="65.9">C5</text>
<text x="30.4" y="68.4">C3</text>
<text x="257.6" y="70.7">GND</text>
<text x="307.1" y="68.2">GND</text>
<text x="443.6" y="71.5">GND</text>
<text x="44.3" y="74.8">C6</text>
<text x="285" y="77.3">JP1</text>
<text x="450.5" y="80.2">3v3</text>
<text x="32.1" y="87.2">GND</text>
<text x="103.3" y="84.7">GND</text>
<text x="448.2" y="89.4">C25</text>
<text x="459.6" y="89.4">C26</text>
<text x="107.2" y="91">VCC</text>
<text x="290.6" y="91">GND</text>
<text x="69" y="105">GND</text>
<text x="444.9" y="105.6">GND</text>
<text x="508.4" y="104.4">GND</text>
<text x="476.1" y="178.9">LED1</text>
<text x="276.1" y="185.9">U4</text>
<text x="363.7" y="182.1">R7</text>
<text x="54.5" y="186.5">U6</text>
<text x="354.8" y="189.7">R8</text>
<text x="329.4" y="193.5">R11</text>
<text x="477.6" y="194.1">LED2</text>
<text x="42.3" y="200.1">GND</text>
<text x="118.5" y="200.2">GND</text>
<text x="209.4" y="201.4">Q2</text>
<text x="343.9" y="203.4">GND</text>
<text x="356.1" y="199.9">R9</text>
<text x="54.5" y="206.8">SW1</text>
<text x="220.9" y="205.2">R10</text>
<text x="244.5" y="209.7">R4</text>
<text x="370.1" y="204.1">3v3</text>
<text x="369" y="211.5">C7</text>
<text x="376.6" y="211.5">C8</text>
<text x="472.8" y="210.4">GND</text>
<text x="56.1" y="219">C28</text>
<text x="124.7" y="219">C29</text>
<text x="209.4" y="220.4">Q1</text>
<text x="244.5" y="217.3">R5</text>
<text x="222.1" y="224.2">R6</text>
<text x="337.9" y="225.5">U1</text>
<text x="346.8" y="225.5">U2</text>
<text x="356.9" y="225.5">U3</text>
<text x="369.5" y="225.2">GND</text>
<text x="42.7" y="231.4">GND</text>
<text x="110" y="231.4">GND</text>
<text x="340.9" y="246.8">GND</text>
<text x="300.1" y="256.8">EXT_+5V</text>
<text x="337.1" y="257">USBC2</text>
<text x="307.8" y="259.6">D1</text>
<text x="300.2" y="265.9">R1</text>
<text x="305.3" y="281.1">R2</text>
<text x="312.3" y="295.1">GND</text>
<text x="354.1" y="294.9">GND</text>
</g>
<g font-size="1.8" fill="#00f">
<text x="248.2" y="41.7">LORA_MISO</text>
<text x="64.1" y="44.1">2.2uH</text>
<text x="248.2" y="44.3">LORA_MOSI</text>
<text x="248.2" y="46.8">LORA_SCK</text>
<text x="287.5" y="44.3">LORA_DIO0</text>
<text x="448.1" y="46.3">10K</text>
<text x="248.2" y="49.4">LORA_NSS</text>
<text x="248.2" y="51.9">LORA_RST</text>
<text x="306.1" y="53.2">0.1uF</text>
<text x="318.8" y="53.2">10uF</text>
<text x="453.5" y="49.9">EN</text>
<text x="487.6" y="49.5">LED1</text>
<text x="478" y="59.4">LORA_DIO0</text>
<text x="528.2" y="54.6">IO0</text>
<text x="264.7" y="62.1">RFM95W-915S2</text>
<text x="449.4" y="60.3">0.1uF</text>
<text x="479.3" y="62">LORA_RST</text>
<text x="528.2" y="64.7">LORA_NSS</text>
<text x="30.4" y="71">10uF</text>
<text x="43.1" y="67.1">100</text>
<text x="101.5" y="69.7">10uF</text>
<text x="111.6" y="69.7">10uF</text>
<text x="487.6" y="67.3">LED2</text>
<text x="528.2" y="67.3">LORA_SCK</text>
<text x="528.2" y="69.8">LORA_MOSI</text>
<text x="44.3" y="77.3">0.1uF</text>
<text x="487.6" y="72.4">SW1</text>
<text x="487.6" y="74.9">SW2</text>
<text x="528.2" y="77.4">RXD0</text>
<text x="62.1" y="79.8">TPS63001DRCR</text>
<text x="285" y="79.8">6GHz</text>
<text x="487.6" y="82.5">EN</text>
<text x="528.2" y="80">TXD0</text>
<text x="528.2" y="85.1">LORA_MISO</text>
<text x="92.6" y="95.1">KF301-5.0-2P</text>
<text x="441.6" y="94.1">22uF</text>
<text x="453.3" y="94.5">0.1uF</text>
<text x="498.1" y="95.7">2.4GHz</text>
<text x="372.8" y="185.4">VBUS</text>
<text x="499.4" y="184">LED1</text>
<text x="65.8" y="187.6">SW1</text>
<text x="139.5" y="187.8">SW2</text>
<text x="363.7" y="187.2">22.1K(1%)</text>
<text x="476.1" y="187.8">XL-1608SURC-06</text>
<text x="488.8" y="187.8">330</text>
<text x="54.5" y="195.4">YZA-056-5.0</text>
<text x="128.1" y="195.4">YZA-056-5.0</text>
<text x="354.8" y="192.2">47.5K(1%)</text>
<text x="197.2" y="201.6">IO0</text>
<text x="329.4" y="198.6">10K(5%)(NC)</text>
<text x="474.9" y="203">XL-1608SURC-06</text>
<text x="490.3" y="203">330</text>
<text x="500.3" y="199.2">LED2</text>
<text x="70.1" y="207.5">IO0</text>
<text x="140" y="207.5">EN</text>
<text x="356.1" y="204.9">2K</text>
<text x="54.5" y="215.7">KH-6X6X5H-STM</text>
<text x="123.5" y="215.2">KH-6X6X5H-STM</text>
<text x="209.4" y="215.4">SS8050-G</text>
<text x="220.9" y="210.3">10K(5%)</text>
<text x="235.6" y="211">TXD0</text>
<text x="244.5" y="214.8">0R(5%)</text>
<text x="267.4" y="210.8">CTS</text>
<text x="369" y="215.3">10uF</text>
<text x="376.6" y="215.3">0.1uF</text>
<text x="235.6" y="218.6">RXD0</text>
<text x="267.2" y="220.9">DSR</text>
<text x="317.5" y="220.9">RI</text>
<text x="56.1" y="226.6">0.1uF/50V(10%)(NC</text>
<text x="124.7" y="226.6">0.1uF/50V(10%)</text>
<text x="244.5" y="222.4">0R(5%)</text>
<text x="315.3" y="223.5">DCD</text>
<text x="222.1" y="229.3">10K(5%)</text>
<text x="276.1" y="229.1">CP2102N-A02-GQFN28R</text>
<text x="192.5" y="238.4">EN</text>
<text x="209.4" y="234.4">SS8050-G</text>
<text x="337.3" y="234.9" transform="rotate(-90 337.3 234.9)">LESD5D5.0CT1G</text>
<text x="346.2" y="234.9" transform="rotate(-90 346.2 234.9)">LESD5D5.0CT1G</text>
<text x="356.4" y="234.9" transform="rotate(-90 356.4 234.9)">LESD5D5.0CT1G</text>
<text x="319.3" y="255.7">VBUS</text>
<text x="305.3" y="265.9">BAT760-7</text>
<text x="300.2" y="271">5.1K</text>
<text x="305.3" y="286.2">5.1K</text>
<text x="337.1" y="292.6">TYPE-C-31-M-12</text>
</g>
<g font-size="1.8">
<text x="263.5" y="39.4">1</text>
<text x="263.5" y="42">2</text>
<text x="265.6" y="40.7">GND</text>
<text x="277.3" y="40.7">DIO2</text>
<text x="282.6" y="42">15</text>
<text x="282.6" y="39.4">16</text>
<text x="495.6" y="40.1">19</text>
<text x="498.7" y="41.3">NC</text>
<text x="519.6" y="41.3">NC</text>
<text x="523.2" y="40.1">20</text>
<text x="263.5" y="44.5">3</text>
<text x="263.5" y="47.1">4</text>
<text x="265.6" y="43.3">MISO</text>
<text x="265.6" y="45.8">MOSI</text>
<text x="277.3" y="45.8">DIO0</text>
<text x="277.3" y="43.3">DIO1</text>
<text x="282.6" y="47.1">13</text>
<text x="282.6" y="44.5">14</text>
<text x="495.6" y="42.6">18</text>
<text x="495.6" y="45.2">17</text>
<text x="495.6" y="47.7">16</text>
<text x="498.7" y="43.9">NC</text>
<text x="498.7" y="46.4">NC</text>
<text x="519.6" y="46.4">NC</text>
<text x="519.6" y="43.9">NC</text>
<text x="523.2" y="47.7">23</text>
<text x="523.2" y="45.2">22</text>
<text x="523.2" y="42.6">21</text>
<text x="263.5" y="49.6">5</text>
<text x="263.5" y="52.1">6</text>
<text x="265.6" y="48.3">SCK</text>
<text x="265.6" y="50.9">NSS</text>
<text x="265.6" y="53.4">RESET</text>
<text x="277.3" y="53.4">DIO3</text>
<text x="277.3" y="50.9">DIO4</text>
<text x="277.8" y="48.3">3.3V</text>
<text x="282.6" y="52.1">11</text>
<text x="282.6" y="49.6">12</text>
<text x="495.6" y="50.2">15</text>
<text x="495.6" y="52.8">14</text>
<text x="498.7" y="49">IO13</text>
<text x="498.7" y="51.5">GND</text>
<text x="518.2" y="49">IO15</text>
<text x="519.3" y="51.5">IO2</text>
<text x="523.2" y="52.8">25</text>
<text x="523.2" y="50.2">24</text>
<text x="59.6" y="54.7">4</text>
<text x="59.6" y="59.8">5</text>
<text x="62.9" y="55.7">L1</text>
<text x="79.6" y="55.7">L2</text>
<text x="83.9" y="59.8">1</text>
<text x="83.9" y="54.7">2</text>
<text x="263.5" y="54.7">7</text>
<text x="263.5" y="57.2">8</text>
<text x="265.6" y="56">DIO5</text>
<text x="265.6" y="58.5">GND</text>
<text x="277.5" y="56">GND</text>
<text x="277.9" y="58.5">ANT</text>
<text x="282.6" y="57.2">9</text>
<text x="282.6" y="54.7">10</text>
<text x="495.6" y="55.3">13</text>
<text x="495.6" y="57.9">12</text>
<text x="498.7" y="54">IO12</text>
<text x="498.7" y="56.6">IO14</text>
<text x="498.7" y="59.1">IO27</text>
<text x="518.2" y="59.1">IO16</text>
<text x="519.3" y="56.6">IO4</text>
<text x="519.3" y="54">IO0</text>
<text x="523.2" y="57.9">27</text>
<text x="523.2" y="55.3">26</text>
<text x="59.6" y="62.3">8</text>
<text x="62.9" y="60.8">VIN</text>
<text x="62.9" y="63.3">VINA</text>
<text x="76.6" y="60.8">VOUT</text>
<text x="79.3" y="65.9">FB</text>
<text x="83.9" y="64.8">10</text>
<text x="495.6" y="60.4">11</text>
<text x="495.6" y="62.9">10</text>
<text x="496.6" y="65.5">9</text>
<text x="498.7" y="61.7">IO26</text>
<text x="498.7" y="64.2">IO25</text>
<text x="518.2" y="61.7">IO17</text>
<text x="519.3" y="64.2">IO5</text>
<text x="523.2" y="65.5">30</text>
<text x="523.2" y="62.9">29</text>
<text x="523.2" y="60.4">28</text>
<text x="59.6" y="67.4">6</text>
<text x="62.9" y="68.4">EN</text>
<text x="77.9" y="70.9">PAD</text>
<text x="83.9" y="69.9">11</text>
<text x="291.8" y="68.5" transform="rotate(-90 291.8 68.5)">1</text>
<text x="496.6" y="68">8</text>
<text x="496.6" y="70.6">7</text>
<text x="498.7" y="66.7">IO33</text>
<text x="498.7" y="69.3">IO32</text>
<text x="498.7" y="71.8">IO35</text>
<text x="518.2" y="69.3">IO19</text>
<text x="518.2" y="66.7">IO18</text>
<text x="519.6" y="71.8">NC</text>
<text x="523.2" y="70.6">32</text>
<text x="523.2" y="68">31</text>
<text x="59.6" y="75">7</text>
<text x="62.9" y="76">PS/SYNC</text>
<text x="76.4" y="76">PGND</text>
<text x="77.6" y="73.5">GND</text>
<text x="83.9" y="75">3</text>
<text x="83.9" y="72.5">9</text>
<text x="282.7" y="72.5">3</text>
<text x="285.5" y="73.5">GND</text>
<text x="292.8" y="73.4" transform="rotate(-90 292.8 73.4)">SIG</text>
<text x="295.7" y="73.5">GND</text>
<text x="301.5" y="72.5">2</text>
<text x="496.6" y="73.1">6</text>
<text x="496.6" y="75.6">5</text>
<text x="498.7" y="74.4">IO34</text>
<text x="498.7" y="76.9">SENSOR_VN</text>
<text x="517.3" y="76.9">RXD0</text>
<text x="518.2" y="74.4">IO21</text>
<text x="523.2" y="75.6">34</text>
<text x="523.2" y="73.1">33</text>
<text x="496.6" y="78.2">4</text>
<text x="496.6" y="80.7">3</text>
<text x="496.6" y="83.3">2</text>
<text x="498.7" y="79.4">SENSOR_VP</text>
<text x="498.7" y="82">EN</text>
<text x="517.5" y="79.4">TXD0</text>
<text x="518.2" y="82">IO22</text>
<text x="523.2" y="83.3">37</text>
<text x="523.2" y="80.7">36</text>
<text x="523.2" y="78.2">35</text>
<text x="496.6" y="85.8">1</text>
<text x="498.7" y="84.5">3V3</text>
<text x="498.7" y="87.1">GND</text>
<text x="510.6" y="87.7" transform="rotate(-90 510.6 87.7)">GND</text>
<text x="518.1" y="87.1">GND</text>
<text x="518.2" y="84.5">IO23</text>
<text x="523.2" y="85.8">38</text>
<text x="87.2" y="94.7" transform="rotate(-90 87.2 94.7)">1</text>
<text x="89.7" y="94.7" transform="rotate(-90 89.7 94.7)">2</text>
<text x="509.6" y="91.4" transform="rotate(-90 509.6 91.4)">39</text>
<text x="85.9" y="96.8" transform="rotate(-90 85.9 96.8)">1</text>
<text x="88.5" y="96.8" transform="rotate(-90 88.5 96.8)">2</text>
<text x="53.5" y="187.8">2</text>
<text x="59.6" y="187.8">1</text>
<text x="127.1" y="188">2U5</text>
<text x="133.2" y="188">1</text>
<text x="274" y="188.7">15</text>
<text x="274" y="191.2">16</text>
<text x="277" y="189.9">CHR0</text>
<text x="303.2" y="189.9">CHR1</text>
<text x="309.2" y="191.2">13</text>
<text x="309.2" y="188.7">14</text>
<text x="53.5" y="192.9">4</text>
<text x="59.6" y="192.9">3</text>
<text x="127.1" y="193.1">4</text>
<text x="133.2" y="193.1">3</text>
<text x="274" y="193.7">17</text>
<text x="274" y="196.3">18</text>
<text x="277" y="192.5">GPIO.3/WAKEUP</text>
<text x="277" y="195">GPIO.2/RS485</text>
<text x="277" y="197.6">GPIO.1/RXT</text>
<text x="298.4" y="197.6">SUSPENDb</text>
<text x="299.4" y="195">SUSPEND</text>
<text x="301.7" y="192.5">CHREN</text>
<text x="309.2" y="196.3">11</text>
<text x="309.2" y="193.7">12</text>
<text x="274" y="198.8">19</text>
<text x="274" y="201.4">20</text>
<text x="274" y="203.9">21</text>
<text x="277" y="200.1">GPIO.0/TXT</text>
<text x="277" y="202.6">GPIO.6</text>
<text x="303.5" y="202.6">RSTb</text>
<text x="305.6" y="200.1">NC</text>
<text x="309.2" y="203.9">8</text>
<text x="309.2" y="201.4">9</text>
<text x="309.2" y="198.8">10</text>
<text x="53.9" y="207.8">1</text>
<text x="60" y="207.8">2</text>
<text x="122.4" y="207.8">1SW2</text>
<text x="128.5" y="207.8">2</text>
<text x="274" y="206.4">22</text>
<text x="274" y="209">23</text>
<text x="277" y="205.2">GPIO.5</text>
<text x="277" y="207.7">GPIO.4</text>
<text x="301.2" y="207.7">VREGIN</text>
<text x="303.2" y="205.2">VBUS</text>
<text x="309.2" y="209">6</text>
<text x="309.2" y="206.4">7</text>
<text x="53.9" y="212.9">3</text>
<text x="60" y="212.9">4</text>
<text x="122.4" y="212.9">3</text>
<text x="128.5" y="212.9">4</text>
<text x="274" y="211.5">24</text>
<text x="274" y="214.1">25</text>
<text x="277" y="210.3">CTS</text>
<text x="277" y="212.8">RTS</text>
<text x="277" y="215.3">RXD</text>
<text x="304.3" y="210.3">VDD</text>
<text x="305.8" y="215.3">D+</text>
<text x="306.3" y="212.8">D-</text>
<text x="309.2" y="214.1">4</text>
<text x="309.2" y="211.5">5</text>
<text x="274" y="216.6">26</text>
<text x="274" y="219.1">27</text>
<text x="274" y="221.7">28</text>
<text x="277" y="217.9">TXD</text>
<text x="277" y="220.4">DSR</text>
<text x="302.3" y="220.4">RI/CLK</text>
<text x="304.1" y="217.9">GND</text>
<text x="309.2" y="221.7">1</text>
<text x="309.2" y="219.1">2</text>
<text x="309.2" y="216.6">3</text>
<text x="277" y="223">DTR</text>
<text x="291.8" y="226.1" transform="rotate(-90 291.8 226.1)">29</text>
<text x="292.8" y="223.5" transform="rotate(-90 292.8 223.5)">EP</text>
<text x="304.2" y="223">DCD</text>
<text x="331.5" y="259.8">A1B12</text>
<text x="332.5" y="262.3">A4B9</text>
<text x="338" y="261.1">GND</text>
<text x="338" y="263.6">VBUS</text>
<text x="334.7" y="264.9">B8</text>
<text x="334.7" y="267.4">A5</text>
<text x="334.7" y="269.9">B7</text>
<text x="338" y="266.1">SBU2</text>
<text x="338" y="268.7">CC1</text>
<text x="334.7" y="272.5">A6</text>
<text x="334.7" y="275">A7</text>
<text x="338" y="271.2">DN2</text>
<text x="338" y="273.8">DP1</text>
<text x="334.7" y="277.6">B6</text>
<text x="334.7" y="280.1">A8</text>
<text x="338" y="276.3">DN1</text>
<text x="338" y="278.8">DP2</text>
<text x="338" y="281.4">SBU1</text>
<text x="346.7" y="281.1">EH</text>
<text x="349.8" y="280.1">4</text>
<text x="331.5" y="287.7">B1A12</text>
<text x="332.5" y="285.2">B4A9</text>
<text x="334.7" y="282.6">B5</text>
<text x="338" y="283.9">CC2</text>
<text x="338" y="286.5">VBUS</text>
<text x="346.7" y="283.7">EH</text>
<text x="346.7" y="286.2">EH</text>
<text x="349.8" y="282.6">3</text>
<text x="349.8" y="285.2">2</text>
<text x="349.8" y="287.7">1</text>
<text x="338" y="289">GND</text>
<text x="346.7" y="288.7">EH</text>
</g>
<g font-size="1.5" fill="#000080">
<text x="92.6" y="92.5">U9</text>
<text x="488.8" y="182.7">R12</text>
<text x="490.3" y="198">R13</text>
</g>
</svg>
